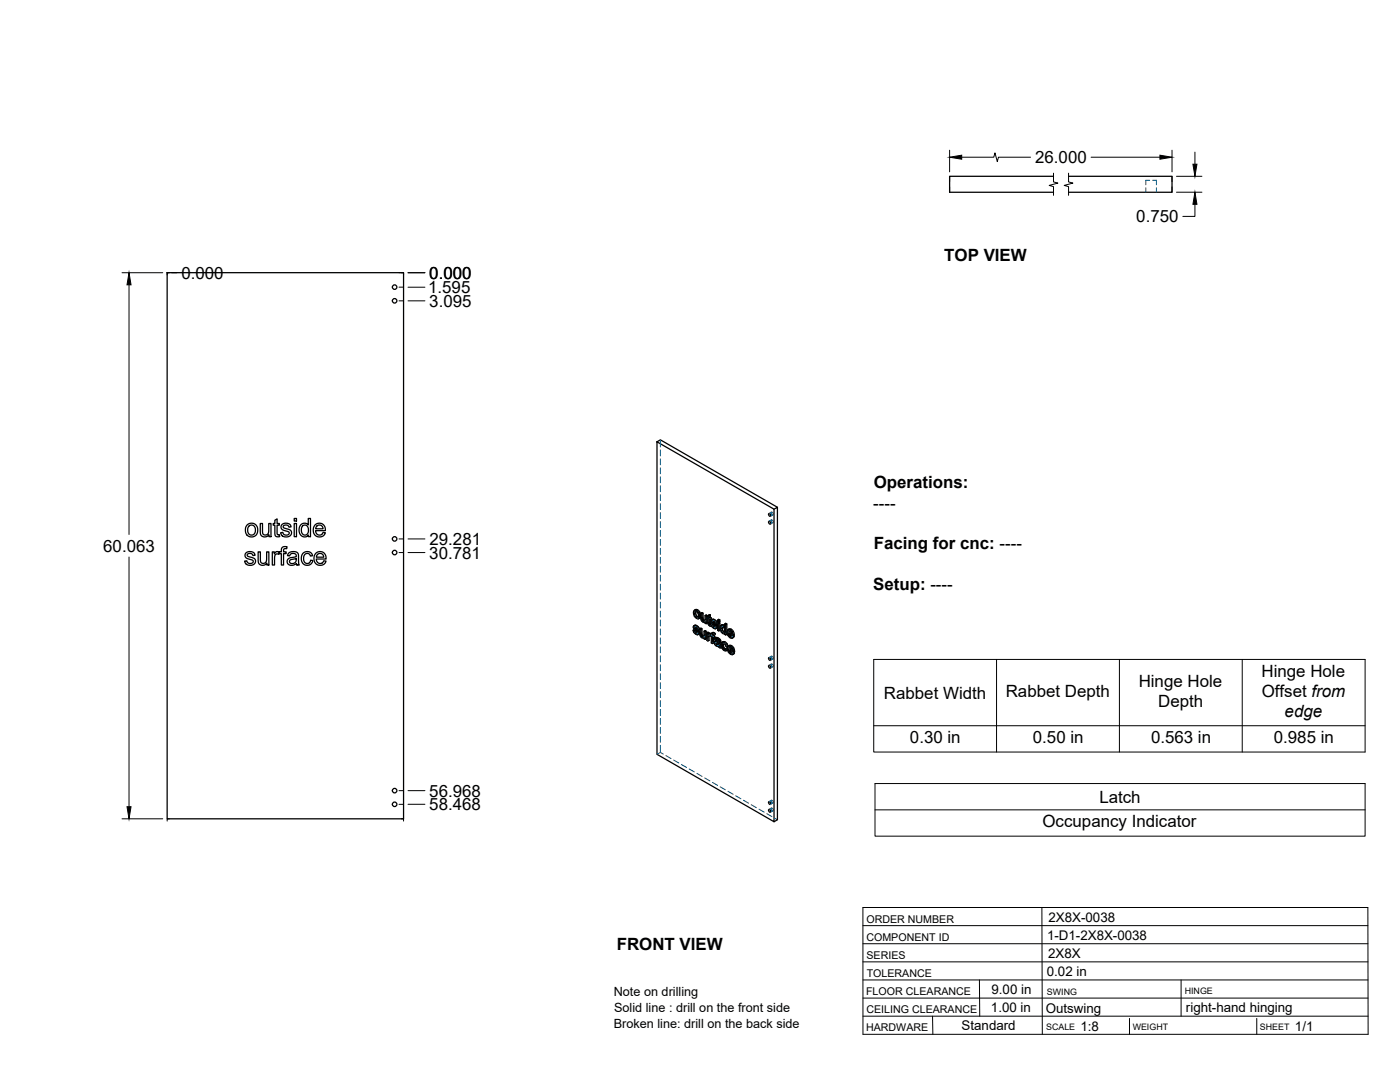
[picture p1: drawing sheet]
<svg xmlns="http://www.w3.org/2000/svg" width="559mm" height="432mm" viewBox="0 0 559 432" stroke-linecap="round" stroke-linejoin="round" font-family="sans-serif">
<!-- layer: Visible -->
<g fill="none" stroke="#000" stroke-width=".51">
<path d="M420.5 70.4h-41.5v6.3h41.5M426.5 70.4h41.3v6.3h-41.3M66.7 108.8h94.4v218h-94.4zM262.2 176.3l46.7 26.9v124.7l-46.7-26.9zM262.2 176.3l1.4-.8 46.7 26.9M98.7 209.4l1.2-.6a2.66 2.66 0 0 1 3 3.7 2.66 2.66 0 0 1-4.7 .5l-.2-1a2.97 2.97 0 0 1 .7-2.6zM99.3 210l.8-.4a1.97 1.97 0 0 1 1.9 2 1.97 1.97 0 0 1-2 1.9l-.7-.5-.4-.8v-1.3zM103.9 208.9h.9v2.9a1.32 1.32 0 0 0 1.3 1.7 1.32 1.32 0 0 0 1.2-1.8v-2.8h.9v5.3h-.8v-.8a1.88 1.88 0 0 1-2.3 .8 1.88 1.88 0 0 1-1.2-2zM109.7 207.6l.9-.5v1.8h.9v.7h-.9v3.3l.3 .5h.6l.1 .8a1.33 1.33 0 0 1-1.5-.2 1.33 1.33 0 0 1-.4-1.4v-3h-.6v-.7h.6zM112.5 209.4l1.2-.6a1.94 1.94 0 0 1 2.5 1.5l-.9 .1a1.13 1.13 0 0 0-1.1-.9 1.13 1.13 0 0 0-1.1 .9l.2 .3a4.1 4.1 0 0 1 3 1.4 2.18 2.18 0 0 1-1.5 2.2 2.18 2.18 0 0 1-2.5-.9l-.3-.8 .9-.2a1.23 1.23 0 0 0 1.3 1.2 1.23 1.23 0 0 0 1.2-1.2l-.7-.3a2.46 2.46 0 0 1-2.5-1.5zM117.4 208.9h.9v5.3h-.9zM117.4 206.9h.9v1h-.9z"/>
<path d="M120 209.5l1.1-.6a1.88 1.88 0 0 1 1.9 .6v-2.6h.9v7.3h-.8v-.7a2.18 2.18 0 0 1-2.6 .5 2.18 2.18 0 0 1-1.1-2.5zM120.8 209.9l.6-.3a2.12 2.12 0 0 1 1.8 1.6 2.12 2.12 0 0 1-.9 2.2l-.3 .1a2.1 2.1 0 0 1-1.7-1.4 2.1 2.1 0 0 1 .5-2.2zM125.7 209.5l1.5-.7a2.47 2.47 0 0 1 2.7 3h-3.9l.2 1a1.46 1.46 0 0 0 1.5 .7 1.46 1.46 0 0 0 1.2-1l1 .1-.3 .6-.5 .6-1.4 .5a2.79 2.79 0 0 1-2.6-1.7 2.79 2.79 0 0 1 .6-3.1zM126.5 209.9l.9-.4a1.43 1.43 0 0 1 1.5 1.5h-2.9zM306.8 208.1l.6 .2 .2 .8-.6-.2zM306.8 205l.6 .2 .2 .8-.6-.2zM308.9 203.2l1.4-.8v124.8l-1.4 .7M98.2 220.6l1.1-.5a1.94 1.94 0 0 1 2.5 1.5l-.9 .1a1.13 1.13 0 0 0-1.1-.9 1.13 1.13 0 0 0-1.1 1l.3 .2a3.4 3.4 0 0 1 2.9 1.5 2.18 2.18 0 0 1-1.5 2.1 2.18 2.18 0 0 1-2.5-.9l-.3-.8h1a1.23 1.23 0 0 0 1.3 1 1.23 1.23 0 0 0 1.1-1.2l-.6-.3a2.35 2.35 0 0 1-2.6-1.6zM103 220.2h.9v3a1.32 1.32 0 0 0 1.4 1.7 1.32 1.32 0 0 0 1.1-1.8v-2.9h.9v5.3h-.8v-.8a1.88 1.88 0 0 1-2.2 .8 1.88 1.88 0 0 1-1.3-2zM108.7 220.2h.8v.8a1.25 1.25 0 0 1 2-.6l.8-.2v-.5a1.5 1.5 0 0 1 .7-1.5 1.5 1.5 0 0 1 1.6 0l-.2 .8a.83 .83 0 0 0-.8 0 .83 .83 0 0 0-.4 .8v.4h1v.7h-1v4.6h-.9v-4.6h-.8v-.4l-.2 .7a1.17 1.17 0 0 0-1.4 .2 1.17 1.17 0 0 0-.3 1.3v2.8h-.9zM115.1 220.8a2.39 2.39 0 0 1 4 .7l.3 4h-.9l-.2-.6a2 2 0 0 1-2.2 .8 2 2 0 0 1-1.5-1.9l.1-.2a2.04 2.04 0 0 1 2-1.1l.4-.1a.83 .83 0 0 0 1.1-.7 .83 .83 0 0 0-1.1-.8 1.23 1.23 0 0 0-1.5 .9l-.9-.1zM115.8 223.5l2.5-.6a1.49 1.49 0 0 1-.8 1.8 1.49 1.49 0 0 1-2-.6z"/>
<path d="M120.9 220.8l1.3-.6h1.3l.9 .7 .4 .9-.9 .1a1.44 1.44 0 0 0-1.9-.9 1.44 1.44 0 0 0-.8 1.9l.1 1a1.34 1.34 0 0 0 1.5 1 1.34 1.34 0 0 0 1.2-1.3l.8 .1-.4 1a2.47 2.47 0 0 1-3.2 .4 2.47 2.47 0 0 1-.8-3.2zM126 220.9l1.5-.8a2.47 2.47 0 0 1 2.7 3h-4l.3 1a1.46 1.46 0 0 0 1.5 .8 1.46 1.46 0 0 0 1.2-1.1l.9 .1-.3 .7-.7 .7-1.1 .3a2.79 2.79 0 0 1-2.6-1.7 2.79 2.79 0 0 1 .6-3zM126.7 221.3l.8-.4 .9 .1 .5 .4 .3 1h-2.9zM276.6 251.5l.7 1.3 .8 .5 .6-.1M276.9 249.8l.6-.3 .6 .2 .7 .6 .4 .8-.5 .3-.1-.6M277.2 250.4h.5l1 1M277.2 244.8l.4-.8 .9 .6 .2 1.5-.2 .3h-.5M277.3 251.3l-.7 .2 .5 .2M277.3 252.3l.4 .4 .5-.3M277.4 250.9l1 .9 .5-.2M277.4 251.5l-.3 .2 .2 .6 .4-.3M277.5 250.3l-.3 .3 .4-.3 .6 .7"/>
<path d="M277.5 249.5l-.7 .4-.1 .6 1.6 1.8v.5M277.5 245.8l.5 .6 .5-.3M277.6 251.6l.7 .9M277.7 249.9l.5 .4 .5-.2M277.7 244.5l-.5 .3 .1 .5 .2 .5 .4-.3M277.7 252.7l.5 .1M277.7 249.5l-.7 .3M277.8 244l.1 1.4 .8 .8M277.8 250.6l-.4 .3-.2-.3M278 243.6l.9 1 .4-.3M278.1 249.7l-.4 .2-.4-.1M278.2 250.3l.4 .5 .4-.3"/>
<path d="M278.4 251.8l.3 .5 .4-.3M278.5 243.4l-.5 .2-.8-.1M278.6 251.3l.7 1.3-.7 .7M278.7 252.3l.1 .5 .5-.3M278.8 252.8l-.1 .4 .4-.3M278.9 244.6l.3 1.3 .5-.3M279.1 246.7a1.73 1.73 0 0 1-2.3-1.8v-.8l.4-.6 .8-.3 .9 .5 .8 1.7-.2 1-.6 .5M279.2 245.9l-.1 .8 .4-.3M279.7 244.7l.5 .3 .4-.3M279.8 251.2v2.2l.4-.2M279.8 253.4l.2 .4 .4-.2M280 253.8l.3 .3 .5-.2"/>
<path d="M280.2 245v2.2l.5-.3M280.2 247.2l.2 .4 .4-.3M280.2 250.9l-.4 .3-.5-.2M280.3 254.1l.4 .1M280.4 247.6l.3 .3 .5-.2M280.7 247.9l.4 .1M280.9 254l-.6-.7-.1-2.4-.4-.2-.5 .3 .1 2.5 .7 1h.9M281 251.9l.4 .3 .5-.3M281 254.5v.4l.4 .3M281 254.5l-.1 .1M281.4 247.7l-.7-.7-.1-2.3-.4-.2-.5 .2 .1 2.6 .8 1h.9M281.4 245.7l.5 .2 .4-.2"/>
<path d="M281.4 252.2v3l.5-.3v-3l-.5-.2-.4 .2v1.9l-.3 .4 .2-.1M281.5 248.3v.4l.4 .2M281.5 248.3l-.2 .1M281.9 245.9v3l.4-.2v-3l-.4-.3-.5 .3v1.8l-.3 .5 .2-.1M282.3 246.6l.3 .2 .1 2.5 .9 .6 .3-.2M282.6 246l-.3 .2 .3 .2v-.8l.9-.3v1.1l.5 .2v.4l-.5 .3v-.4M283 252.9l-.4-.6-.5 .3v3l.5 .2M283 253.5l-.4 .7 .4-.2M283 252.5l-.5 .3-.4-.2M283.1 253.6l-.1 2-.4 .2v-1.6M283.1 253.6l.4 .2M283.1 253.6l-.5 .1"/>
<path d="M283.1 245.6v1l.4-.2M283.1 246.6l.4 .3 .5-.3M283.1 253l.4 .4M283.3 252.7l-.8 .5v-.4M283.3 249.3l.2 .1M283.5 245.3l-.9 .3M283.5 253.4v.3M283.5 253.7l.4 .3v2.6l.4 .2M283.5 253.5l-.1 .4M283.5 249.4l.1 .5M283.5 252.8l-.8 .2M283.5 252.8l-.7 .2"/>
<path d="M283.5 248.8l-.4 .3v-2.1l.4 .3 .3 1.8M283.6 248.9l-.5 .2M283.8 249.1l.8 1.4 .7 .4 .5-.1M283.8 249.1l-.6 .1M283.8 249.1h.1M283.8 249.3l-.3 .1M284 247.4l.6-.3 .6 .1 .8 .8 .3 .7-.5 .3-.1-.6M284.1 252.7l.8-.3 .6 .4-.5 .7v-.4M284.3 253.8l.5 .3 .5-.2M284.4 248.9l-.6 .2 .4 .2M284.4 249.9l.5 .4 .4-.2M284.5 248.5l1 .9 .5-.2"/>
<path d="M284.5 249.1l-.3 .2 .2 .6 .5-.3M284.6 247.1l-.7 .4v.6l1.6 2.1M284.6 247.9l-.3 .4 .5-.3M284.6 252.4l-.6 .3-.1 .9-.4-.2 .4-.3-.4-.3M284.6 252.8l.4 .3 .5-.3M284.7 249.2l.8 .9M284.7 247.9l.6 .7M284.8 253.3l.5 1-.5 .2v-.4M284.8 254.5v2.1l-.5 .2v-2.6l.5 .3M284.8 247.5l.5 .4 .5-.2M284.8 248l1 1M284.8 248l-.5 .1"/>
<path d="M284.9 247.1l-.8 .3M284.9 250.3l.4 .1M284.9 248.2l-.4 .3-.2-.2M285 253.5l-.6-.3-.1 .6 .5-.2M285.1 252.5l-.9 .1M285.2 247.3l-.4 .2-.4-.1M285.3 247.9l.4 .5 .4-.2M285.4 254.7l.9-.3 1.3 1 .3 3-.5 .2-.1-.4M285.5 250.2l-.1 .2M285.5 249.4l.3 .5 .5-.3M285.6 256.5l.1-.1a.86 .86 0 0 1 1.1 1M285.6 257.1l.4 .4 .5-.3"/>
<path d="M285.7 256.4l-.2 .3M285.7 248.9l.5 .6 .2 .8-.7 .6M285.8 249.9l.1 .5 .5-.3M285.8 255.7l-.7 .5 .2 1 .7 .7h.9l.1 .5 .4 .2M285.9 250.4l-.1 .4 .4-.3M285.9 256.5l-.4 .2 .1 .3 .5-.1M286 256.5l.8 .8M286 255.2l-.4 .3a.71 .71 0 0 1 .9-.1 .71 .71 0 0 1 .2 .9l-1-.4M286 255.2h.1M286 257.5l.5 .1M286.1 255.7l-.8 .2M286.2 254.4l-1 .6 .4 .5"/>
<path d="M286.3 254.9l.5 .4 .5-.3M286.4 248.6l.5 .2 .4-.2M286.4 247.4l.5 .3 .4-.3M286.5 257.6l.3-.1zM286.7 254.6l-.4 .3-.6-.2M286.8 256l-1-.3-.6 .3M286.8 255.3l.3 .4 .5-.3M286.9 248.3l.4 .3v3l-.4 .2v-3M286.9 248.3l-.5 .3v3l.5 .2M286.9 247.7v.6l.4-.3v-.6l-.4-.2-.5 .2v.6l.5 .3M287.1 255.7l.2 .4 .4-.2M287.3 256.1v2.1l.5-.3"/>
<path d="M287.8 249.6l.6-.3 .8 .3M288.1 250.1l.7 .3 .4 .9-.1 1.1h-.5M288.1 251.9l.5 .5 .4-.2M288.1 250.1l-.2 .8M288.2 256.4l.7-.4 .6 .2 .7 .7 .3 .9-.4 .2-.4-.9M288.3 257.6l.2 1 .4-.2M288.3 250.6l-.4 .3v.5l.2 .5 .4-.3M288.4 249.3l-.9 .6v1.4l.7 1.3 .6 .4 .5-.2M288.4 250.1l.1 1.4 .7 .7M288.5 258.6l.5 .6 .5-.3M288.5 249.7l.4 .3M288.8 257.4l-.5 .2 .4-.8 1.4 1.2"/>
<path d="M288.8 256.8l.1 1.6 .7 .6M288.9 256l-.5 .3a2.08 2.08 0 0 0 1.4 3.4M288.9 249.4l-.4 .3-.6-.2M289 256.5l.7 .6 .5-.2M289.3 252.8v.4l.4 .2M289.3 252.8l-.2 .1M289.5 256.2l-.5 .3-.6-.2M289.7 249.3v4.1l.4-.2v-4.2l-.4-.2-.5 .2v1.5l-.3-.5 .3-.1M289.7 258.8l-.2 .4h-.5M290.1 249l-.4 .3-.5-.3M290.3 258.7l-.6 .1 .4 .3M290.4 259l-.6 .7 .6-.4"/>
<path d="M290.9 253.5l.5 .6 .5-.2M291.1 252l-.4 .2 1.4 .8-.4-1a.51 .51 0 0 0-.6-.3 .51 .51 0 0 0-.4 .5M291.2 251.7l-.1 .3 .9 .5M291.2 252.9l.9 1M291.3 258.5l-.5 .3 1.5 .8-.5-1.1a.51 .51 0 0 0-.6-.3 .51 .51 0 0 0-.4 .6M291.3 258.3v.2l.8 .5M291.4 253.3l-.5 .2-.2-.9 1.9 1.1M291.4 259.5l.8 1M291.4 251.4l.9 .9 .4-.3M291.4 254.1l.5 .1M291.5 259.8l-.5 .3-.2-.9 1.9 1.1M291.6 257.9l.8 .9 .5-.2"/>
<path d="M291.9 251.1l-1.3 .2M292 257.7l-1.3 .1M292.1 253.9l.5 .3 .5-.2M292.1 253.9l-.1 .2M292.3 252.3l.3 1.3 .5-.3M292.4 258.8l.4 1.4 .4-.3M292.5 253.7l-.4 .2M292.6 253.6l.5-.1-.1-.6-.6-1.4-1-.6-.8 .4-.4 .8 .3 1.5 1.3 1.1 .8-.5M292.7 253.7l.4 .3-.8 .6M291 260.1l.6 .6 .4-.3M291.6 260.7l.4 .1M292.3 260.4l.4 .4 .5-.3"/>
<path d="M292.3 260.4l-.2 .3M292.6 260.2l-.3 .2M292.8 260.2l.4-.1v-.6l-.7-1.5-.9-.5-.9 .3-.3 1.4 .5 1.3 1.1 .8 .7-.5M292.8 260.3l.3 .3-.7 .6M306.8 265.6l.6 .2 .2 .8-.6-.2zM306.8 262.5l.6 .2 .2 .8-.6-.2zM306.8 320l.6 .2 .2 .8-.6-.2zM306.8 323.1l.6 .2 .2 .8-.6-.2z"/>
<circle cx="157.5" cy="114.6" r=".9"/>
<circle cx="157.5" cy="120" r=".9"/>
<circle cx="157.5" cy="215.1" r=".9"/>
<circle cx="157.5" cy="220.5" r=".9"/>
<circle cx="157.5" cy="315.5" r=".9"/>
<circle cx="157.5" cy="321" r=".9"/>
</g>
<!-- layer: Reference -->
<g fill="none" stroke="#000" stroke-width=".4">
<path d="M379 70.4v2.1M379 74.6v2.1M467.8 70.4v2.1M467.8 74.6v2.1M66.7 108.8v.9M67.6 108.8h-.9h.9M159.3 108.8h1.8v.9M159.3 114.6h1.8M160.2 108.8h.9M159.3 120.1h1.8M159.3 215.1h1.8M159.3 220.5h1.8"/>
<path d="M159.3 315.5h1.8M67.6 326.8h-.9v.9M159.3 321h1.8M160.2 326.8h.9v.9"/>
</g>
<!-- layer: Hidden -->
<g fill="none" stroke="#00557f" stroke-width=".4">
<path d="M457.3 74.9v1.8M458.9 71.9h-1.6v1.8M460.1 71.9h1.5v1.8M461.6 74.9v1.8M263.6 175.5v2.9M263.6 179.6v2.3M263.6 183.1v2.4M263.6 186.7v2.4M263.6 190.3v2.4M263.6 193.8v2.4M263.6 197.4v2.4M263.6 201v2.4"/>
<path d="M263.6 204.6v2.3M263.6 208.1v2.4M263.6 211.7v2.4M263.6 215.3v2.4M263.6 218.8v2.4M307.9 207.5a.59 .59 0 0 1 .7 .4 .59 .59 0 0 1-.3 .7l-.5-.6zM307.9 204.4a.59 .59 0 0 1 .7 .3 .59 .59 0 0 1-.3 .8l-.5-.6zM307.9 207.5l-1 .6M307.9 204.4l-1 .6M308.5 208.6l-1 .6M308.5 205.5l-1 .6M263.6 222.4v2.4"/>
<path d="M263.6 226v2.4M263.6 229.6v2.3M263.6 233.1v2.4M263.6 236.7v2.4M263.6 240.3v2.4M263.6 243.9v2.3M263.6 247.4v2.4M263.6 251v2.4M263.6 254.6v2.3M263.6 258.1v2.4M277.1 251.2l.3 1M277.2 250l-.5 .3"/>
<path d="M277.2 249.7l-.4 .2M277.2 244.2l-.4 .3M277.3 251.3l.3 .3M277.3 250.4l-.5 .3M277.3 250.2l.4-.2-.5 .3M277.4 249.5l-.1 1.1 1.5 1.6-.1 .3h-.4M277.4 252.2l.9 .7 .7 .1M277.4 252.2l-.4 .2M277.5 251.4l-.1 .1M277.6 250.9l-.5 .3M277.6 245.6l.9 .9 .8 .1M277.6 245.6l-.5 .3"/>
<path d="M277.6 250.2l-.1 .1M277.6 250.3a.33 .33 0 0 1 .3-.4 .33 .33 0 0 1 .4 .3l.9 .9M277.6 243.2l-.4 1 .4 1.4M277.9 243.8l-.1 .2M277.9 243.8l.8 .2 .5 .9v1l-.5 .3M277.9 243.8l-.4 .2M278.2 250.1l-.5 .3M278.2 252.9l-.5 .2M278.2 251l.4 .3M278.2 252.8l.5-.2-.4 .2M278.5 243.8l-.5 .3M278.5 246.5l-.5 .3"/>
<path d="M278.6 250.5l-.5 .2M278.7 252l-.5 .2M278.7 250.9l-.4 .3M278.8 253l-.5 .3M278.8 252.3l-.4 .3M279 246.1l-.4 .3M279 244.4l-.4 .3M279.1 246.7l-.5 .3M279.2 245.4l-.4 .2M279.8 250.7l.1 2.8 .9 .8 .7-.1v.5l.4 .2M279.8 253l-.4 .3M279.9 253.5l-.4 .2"/>
<path d="M280.2 244.5l.2 2.9 .8 .7 .7-.1v.4l.4 .3M280.2 246.8l-.4 .3M280.2 253.9l-.4 .3M280.4 247.2l-.5 .3M280.6 247.7l-.4 .2M280.7 254.3l-.5 .2M281.1 248l-.5 .3M281.1 254l-.2 .1M281.3 253.9l-.5 .3M281.4 253.8l-.5 .3M281.4 251.7v2l-.5 .3M281.5 254.2l-.5 .3 .3-.1"/>
<path d="M281.5 254.7l-.5 .2M281.5 247.7l-.2 .2M281.7 247.7l-.5 .3M281.8 247.6l-.5 .2M281.9 245.4v1.9l-.5 .4M281.9 248.4l-.4 .3M281.9 248l-.4 .3 .2-.2M282.3 246.2v.4l.4-.3M282.6 252.3v3l.4 .3M282.6 255.3l-.5 .3M282.7 245.9l-.1 .1M283 253l-.5 .2"/>
<path d="M283.1 245.4v.7l-.4-.2v.4l.4 .2v2.4l.9 .8-.2-.6M283.1 253.4l-.1 .1M283.1 246.5l-.5 .3M283.1 246.1l-.5 .3M283.1 248.9l-.4 .2M283.2 252.8l-.2 .1M283.3 253.2l-.5 .3 .4-.2M283.3 249.2l-.4 .3M283.5 253.3l-.4 .3 .3-.4 .4 .4 .2-.3 .4 .4v2.6l.4 .3M283.5 246.8l-.4 .2M283.7 249.5l-.5 .3M284 247l-.5-.2v.5"/>
<path d="M284 249.2l-.2 .1M284 253.2l-.5 .2M284 253.3l-.5 .2M284 249.7h-.1M284.2 248.9l.3 .9M284.3 247.6l-.5 .3M284.4 253.3l-.9 .5 .5-.3M284.4 256.3l-.5 .3M284.4 253.7l-.5 .3M284.4 248.9l.3 .3M284.4 248.1l-.5 .2M284.4 247.3l-.5 .2"/>
<path d="M284.4 252.6l-.4 .2M284.5 247.2l-.2 .6 .2 .5 1.2 1.1a.36 .36 0 0 1 .3 .5 .36 .36 0 0 1-.4 .3l.3-.3M284.5 252.4l-.1 .9-.4-.2M284.5 249.8l.8 .7 .8 .1M284.5 249.8l-.4 .2M284.6 249l-.1 .1M284.7 248.5l-.5 .3M284.7 247.8l-.1 .1M284.7 247.9l.1-.3 .5 .1 1 1M284.8 254l-.5 .2M284.8 247.6l-.4 .3M284.9 253l-.5 .2"/>
<path d="M285.2 253l-.5 .3M285.3 247.7l-.5 .3M285.3 254.3l-.5-.3v.5M285.3 254.7l.5-.3-.2 .5 .4 .3a.86 .86 0 0 1 1 0 .86 .86 0 0 1 .3 .9l-.5-.1M285.3 248.6l.4 .3M285.4 250.4l.4-.2-.9 .5M285.4 253.2l-.5-.2-.1 .3M285.5 256.2l-.4 .3M285.6 254.9l-.5 .2M285.6 255.8l-.5 .3M285.7 248.1l-.5 .2M285.7 255.7l-.2 .6 .3 .7 .7 .6 .8 .1 .1 .4"/>
<path d="M285.7 256.9l-.4 .3M285.8 249.6l-.5 .2M285.8 248.5l-.4 .3M285.9 250.7l-.5 .2M285.9 256.5l.3-.3a.86 .86 0 0 1 1 1l-.4 .1M286 256.2l-.3 .2M286.1 256.2l-.5 .3M286.2 256.2l-.5 .2M286.2 254.9l-.4 .2M286.4 257.6l-.5 .2M286.7 255l-.5 .3M286.9 257.7l-.5 .3"/>
<path d="M286.9 248.3v3l.4 .3M286.9 247.2v.6l.4 .2M286.9 247.8l-.5 .2M286.9 251.3l-.5 .3M287.1 257.3l-.4 .3M287.2 255.5l-.5 .2M287.2 257.2l-.4 .3 .1-.1M287.3 256.5l-.4 .3M287.3 256.1l-.4 .3M287.3 256l-.4 .2M287.3 257.7l-.4 .2M287.4 258.1l.5 .3"/>
<path d="M287.4 258.1l-.4 .3M287.8 250.4l-.4 .2M288 251.3l-.5 .2M288 249.6l-.5 .3M288.2 249.3l-.4 1.1 .4 1.3 .8 .9 .7-.1v.4l.4 .3M288.3 257.1l-.5 .3M288.4 252.1l-.4 .2M288.4 256.3l-.4 .3M288.5 249.9l-.1 .2M288.5 249.9l.7 .1 .5 .9v1l-.5 .3M288.5 249.8l-.4 .3 .4-.2M288.6 256.1l-.3 1 .2 1.2 .6 .8 1.1 .4"/>
<path d="M288.6 258.4l-.4 .3M288.8 256.8l.6-.2 1.1 1.2M289 256.6l-.5 .3M289 252.6l-.5 .2M289 249.9l-.5 .2M289.4 249.8l-.2 .1M289.5 259.4l-.5 .2M289.5 256.6l-.4 .3M289.5 250.4l-.4 .3M289.5 252.2l-.4 .3M289.6 259h.3M289.7 248.8v1.5l-.5-.7"/>
<path d="M289.7 250.3l-.5 .2M289.7 251.5l-.4 .2M289.7 252.9l-.4 .3M289.7 252.5l-.4 .3 .3-.1M289.9 257l-.5 .3M289.9 259l-.4 .2M290.1 257.6l-.5 .3M290.1 258.6l-.2 .4M290.3 258.7l.3 .2-.2 .4M290.6 258.9l-.2 .1M290.7 252l-.5 .3M290.8 258.6l-.5 .2"/>
<path d="M291 251l-.3 1.2 .4 1.3 .9 .8 .8 .1M291 253.3l-.5 .3M291.1 252.4l-.4 .2M291.1 257.6l-.3 1 .3 1.3 .9 .9 .9 .1M291.1 259.9l-.4 .3M291.2 252.9l-.1-.5 2 1.1M291.3 258.9l-.5 .3M291.4 251.5l-.2 .2M291.4 251.5l.7 .2 .5 1.1-.6-.3M291.4 259.5l-.1-.6 1.9 1.2M291.4 251.5l-.5 .2M291.5 258l-.2 .3"/>
<path d="M291.5 258l.8 .3 .4 1.1-.6-.4M291.5 258l-.4 .3M291.9 251.5l-.5 .3M291.9 254.3l-.5 .2M292 258.1l-.4 .2M292.1 253.9h.2M292.4 253.9l-.5 .3 .4-.3M292.4 252.1l-.4 .3M292.6 258.7l-.5 .3M292.6 252.8l-.5 .2M292.6 253.6l-.1 .1M292.7 254.4l-.5 .3"/>
<path d="M292.7 253.7l-.4 .2M292.7 259.4l-.4 .2M263.6 261.7v2.4M263.6 265.3v2.4M263.6 268.9v2.3M263.6 272.4v2.4M263.6 276v2.4M263.6 279.6v2.4M292 260.8l-.4 .3M292.2 260.5h.3M292.5 260.5l-.4 .2M292.7 260.2h-.1"/>
<path d="M292.8 261l-.5 .3M292.8 260.3l-.3 .2M307.8 265a.53 .53 0 0 1 .8 .3 .53 .53 0 0 1-.4 .7zM307.8 261.9a.53 .53 0 0 1 .8 .3 .53 .53 0 0 1-.4 .7zM307.9 265l-1 .6M307.9 261.9l-1 .5M308.5 266.1l-1 .6M308.5 263l-1 .5M263.6 283.1v2.4M263.6 286.7v2.4M263.6 290.3v2.4M263.6 293.9v2.3"/>
<path d="M263.6 297.4v2.9M263.6 300.3l-1.4 .7M263.6 300.3l1.2 .6M265.8 301.5l2 1.2M268.9 303.3l2 1.2M272 305.1l2 1.2M275.1 306.9l2 1.2M278.2 308.7l2 1.2M281.3 310.5l2 1.1M284.4 312.2l2 1.2M287.5 314l2 1.2M290.6 315.8l2 1.2"/>
<path d="M293.6 317.6l2.1 1.2M296.8 319.4l2 1.1M307.8 319.4a.54 .54 0 0 1 .8 .3 .54 .54 0 0 1-.4 .7zM307.9 319.4l-1 .5M299.8 321.1l2.1 1.2M302.9 322.9l2.1 1.2M306 324.7l2.1 1.2M307.8 322.5a.57 .57 0 0 1 .7 .3 .57 .57 0 0 1-.2 .8l-.4-.4zM307.9 322.5l-1 .5M308.5 323.6l-1 .5M308.5 320.5l-1 .5M309.1 326.5l1.2 .7"/>
</g>
<!-- layer: Hidden Narrow -->
<path d="M278.2 251.5l-.4 .3M279.8 252.5l-.5 .3M280.2 246.3l-.5 .3M281.4 253.3l-.4 .2M281.9 247l-.5 .3M283.1 248.2l-.5 .3M284.4 253l-.5 .3M284.8 253.3h.1M285.3 249.1l-.4 .3M286.6 256.3l-.5 .3M287.3 256.7l-.4 .3" fill="none" stroke="#000" stroke-width=".4"/>
<!-- layer: Visible Narrow -->
<path d="M278.2 251l-.5 .2M280.2 252.6l-.4 .3M280.6 246.4l-.4 .2M283.5 248.5l-.4 .3M284.8 253.3l-.5 .3M285.3 248.6l-.4 .2M286.5 255.8l-.4 .3M287.7 256.3l-.4 .3M287.7 257l-.4 .3" fill="none" stroke="#000" stroke-width=".4"/>
<!-- layer: Titleblock -->
<g fill="none" stroke="#000" stroke-width=".4">
<path d="M344.4 362.2h201.6l.1 50.6h-201.7zM344.4 376.6h201.6M344.4 369.4h201.6M415.9 362.2l.1 50.6M344.4 383.9h201.6M344.4 398.3h201.6M344.4 391.1h201.6M390.9 391.1l.2 14.4M471.4 391.1v14.4M344.4 405.5h201.7M372.2 405.5l.1 7.3M450.8 406.4v6.4"/>
<path d="M501.6 406.4v6.4"/>
</g>
<!-- layer: FD_Dimensions -->
<g fill="none" stroke="#000" stroke-width=".4">
<path d="M379 59.9v8.7M467.8 59.9v8.7M383.9 62.7h12.8l.4-1.7 1 3.5 .4-1.8h12.8M435.5 62.7h27.5M469.6 70.4h10.1M469.6 76.7h10.1M476.9 60.7v4.8M476.9 81.5v4.9h-4.8M48.7 108.8h16.3M51.5 113.7v99.6M68.5 108.8h2.1M162.9 108.8h6.7"/>
<path d="M162.9 114.6h6.7M162.9 120.1h6.7M162.9 215.1h6.7M51.5 222.3v99.6M162.9 220.5h6.7M162.9 315.5h6.7M48.7 326.8h16.3M162.9 321h6.7"/>
</g>
<path d="M379 62.7l4.9-.8v1.6zM463 61.9l4.8 .8-4.8 .8zM476.1 65.5h1.7l-.9 4.9zM476.9 76.7l.9 4.8h-1.7zM51.5 108.8l.8 4.9h-1.6zM50.7 321.9h1.6l-.8 4.9z" fill="#000" stroke="#000" stroke-width=".4"/>
<!-- layer: Break Lines -->
<path d="M420.5 69.1v3.5l1.8 .5-3.5 .9 1.7 .5v3.5M426.5 69.1v3.5l1.7 .5-3.4 .9 1.7 .5v3.5" fill="none" stroke="#000" stroke-width=".4"/>
<!-- layer: Custom Tables -->
<path d="M348.7 263.2h196.2v36.9h-196.2zM397.8 263.2v36.9M446.8 263.2v36.9M495.8 263.2v36.9M348.7 289.6h196.2M349.2 312.7h195.7v21h-195.7zM349.2 323.2h195.7" fill="none" stroke="#000" stroke-width=".4"/>
<g font-size="6.7">
<text x="413.2" y="65.1">26.000</text>
<text x="453.5" y="88.7">0.750</text>
<text x="376.9" y="104.1">TOP VIEW</text>
<text x="72.4" y="111.2">0.000</text>
<text x="171.3" y="111.2">0.000</text>
<text x="170.9" y="117">1.595</text>
<text x="171.3" y="122.4">3.095</text>
<text x="348.7" y="194.9">Operations:</text>
<text x="348.5" y="203">----</text>
<text x="41.2" y="220.2">60.063</text>
<text x="171.4" y="217.4">29.281</text>
<text x="348.7" y="219.2">Facing for cnc: ----</text>
<text x="171.3" y="222.9">30.781</text>
<text x="348.5" y="235.3">Setup: ----</text>
<text x="454.5" y="274.1">Hinge Hole</text>
<text x="503.6" y="270">Hinge Hole</text>
<text x="352.8" y="278.8">Rabbet Width</text>
<text x="401.4" y="278.2">Rabbet Depth</text>
<text x="503.6" y="278.2">Offset from</text>
<text x="462.3" y="282.2">Depth</text>
<text x="512.8" y="286.2">edge</text>
<text x="363.2" y="296.5">0.30 in</text>
<text x="412.3" y="296.5">0.50 in</text>
<text x="459.4" y="296.5">0.563 in</text>
<text x="508.4" y="296.5">0.985 in</text>
<text x="171.3" y="317.9">56.968</text>
<text x="171.3" y="323.3">58.468</text>
<text x="438.8" y="320.3">Latch</text>
<text x="416.1" y="330.2">Occupancy Indicator</text>
<text x="246.2" y="379.1">FRONT VIEW</text>
</g>
<g font-size="5.3">
<text x="418.5" y="367.9">2X8X-0038</text>
<text x="417.9" y="375">1-D1-2X8X-0038</text>
<text x="418.4" y="382.2">2X8X</text>
<text x="417.8" y="389.5">0.02 in</text>
<text x="395.8" y="396.8">9.00 in</text>
<text x="395.5" y="403.7">1.00 in</text>
<text x="417.4" y="404.1">Outswing</text>
<text x="473.4" y="403.8">right-hand hinging</text>
<text x="383.8" y="411">Standard</text>
<text x="431.3" y="411.5">1:8</text>
<text x="516.9" y="411.5">1/1</text>
</g>
<g font-size="5.1">
<text x="245" y="397.3">Note on drilling</text>
<text x="245.1" y="403.8">Solid line : drill on the front side</text>
<text x="245" y="410.3">Broken line: drill on the back side</text>
</g>
<g font-size="4.3">
<text x="345.8" y="368.4">ORDER NUMBER</text>
<text x="345.8" y="375.5">COMPONENT ID</text>
<text x="345.8" y="382.7">SERIES</text>
<text x="345.9" y="389.9">TOLERANCE</text>
<text x="345.7" y="397.2">FLOOR CLEARANCE</text>
<text x="345.8" y="404.4">CEILING CLEARANCE</text>
<text x="345.7" y="411.6">HARDWARE</text>
</g>
<g font-size="3.5">
<text x="417.9" y="397">SWING</text>
<text x="472.9" y="396.7">HINGE</text>
<text x="417.5" y="410.9">SCALE</text>
<text x="452.1" y="410.9">WEIGHT</text>
<text x="502.9" y="410.9">SHEET</text>
</g>
</svg>
